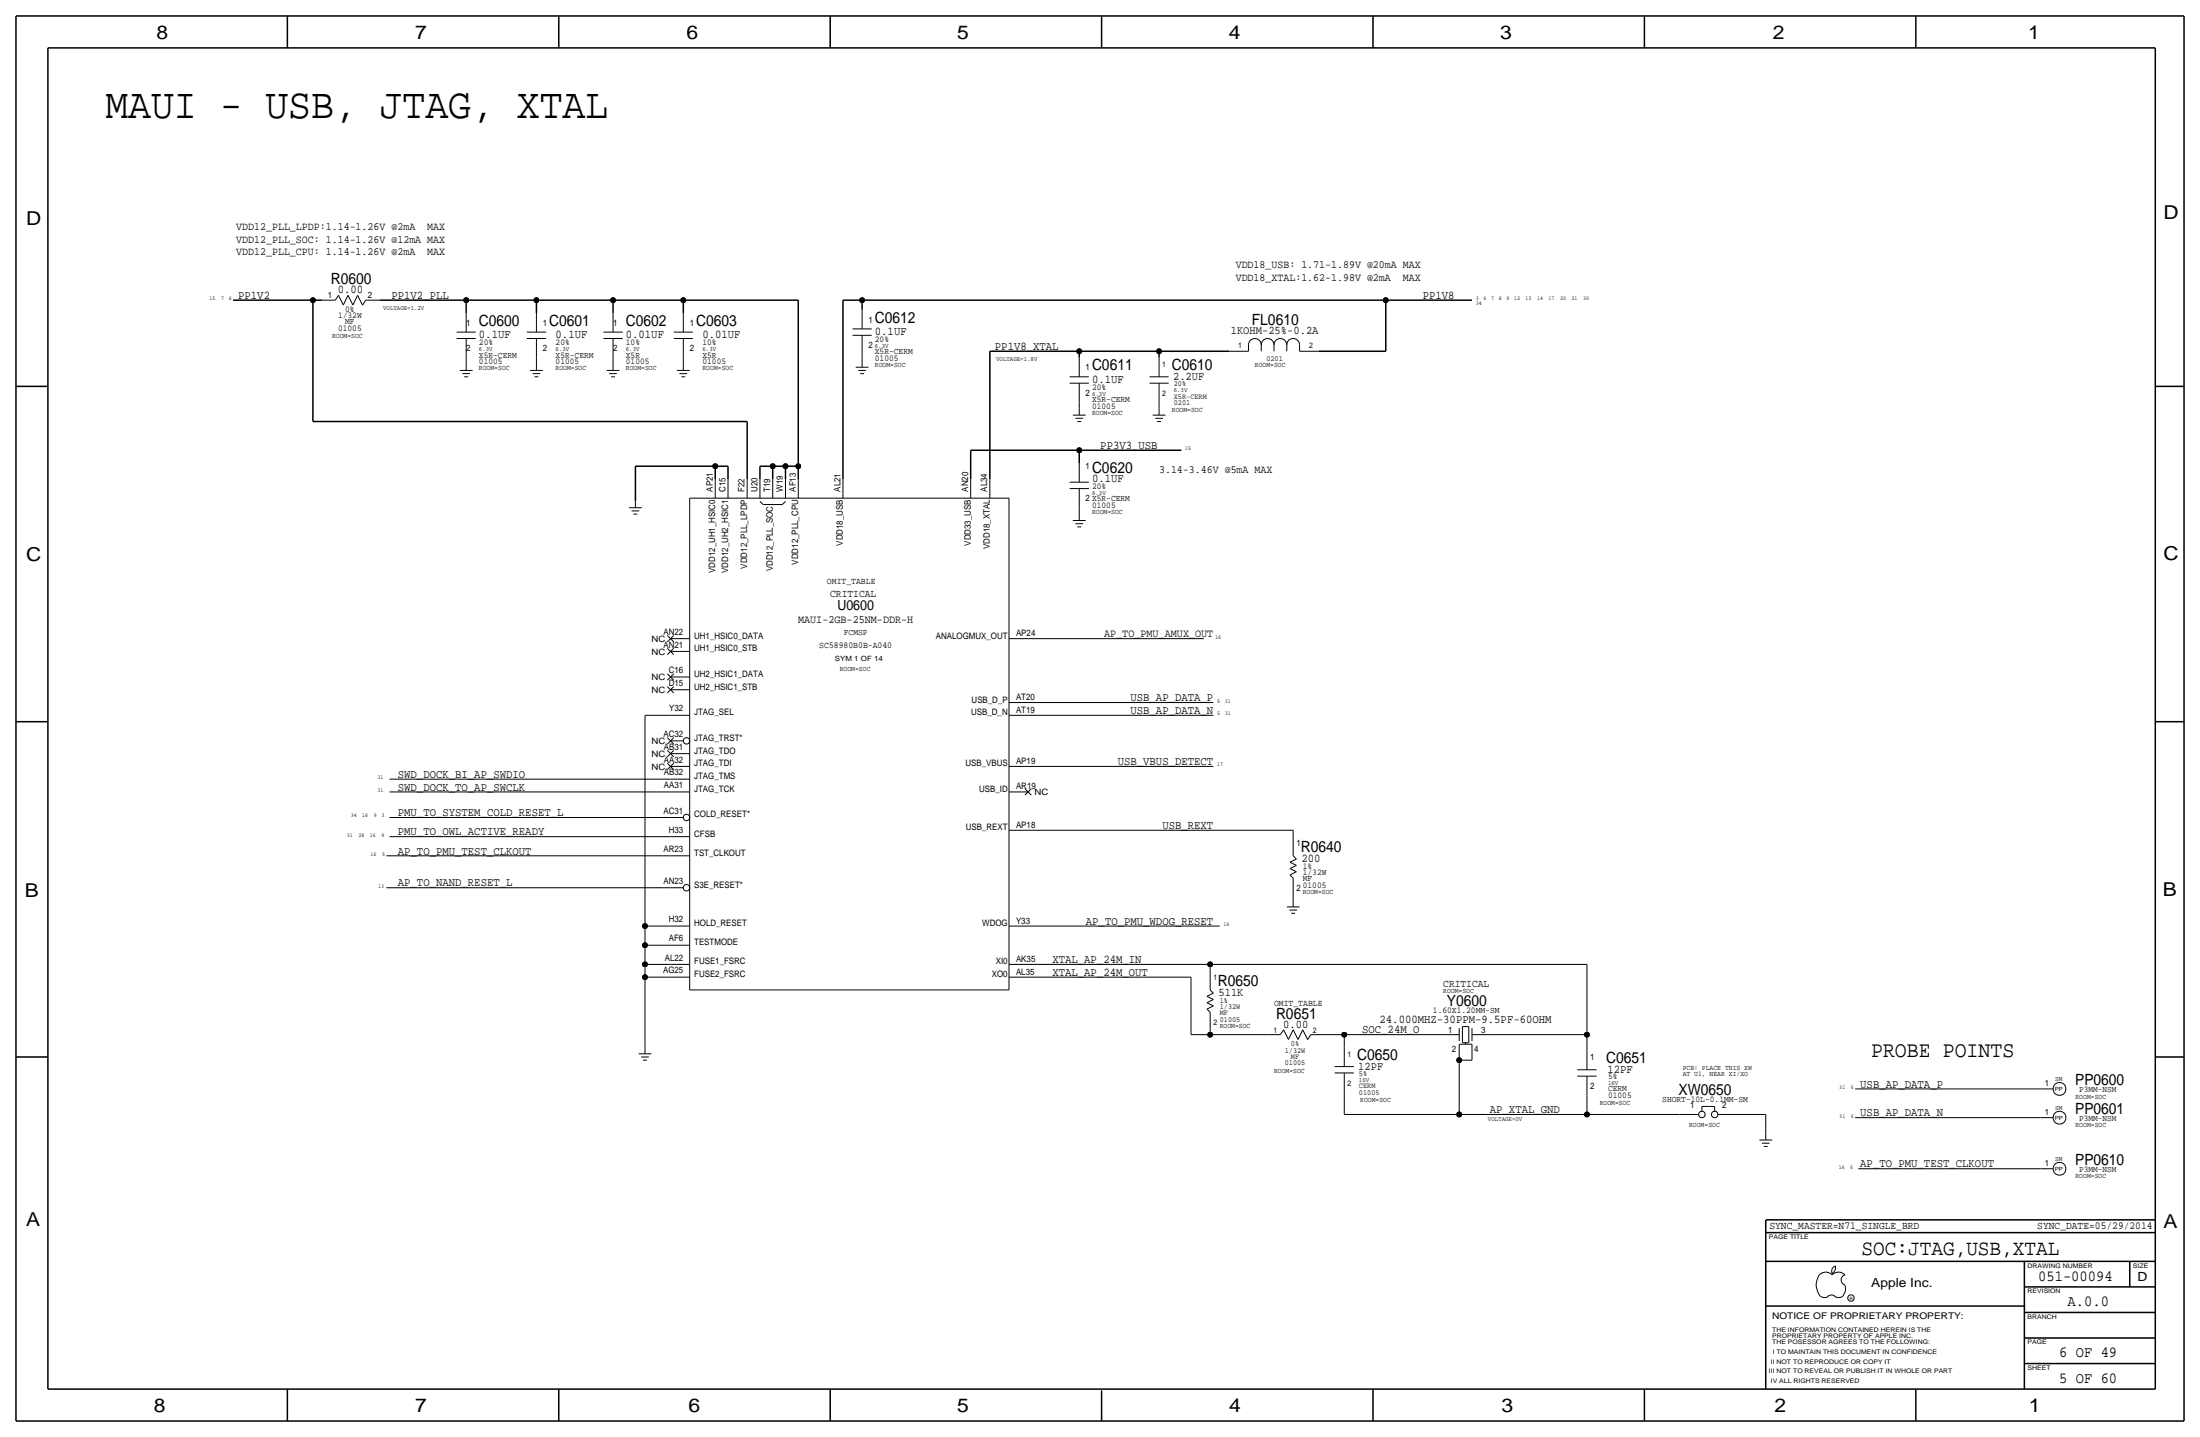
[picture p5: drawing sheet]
<svg xmlns="http://www.w3.org/2000/svg" width="875mm" height="572mm" viewBox="0 0 875 572" stroke-linecap="round" stroke-linejoin="round" font-family="sans-serif">
<g fill="none" stroke="#000" stroke-width=".4">
<path d="M128.3 119.4h5zM134.6 117.4l-1.3 2zM134.6 117.5l2 3.8zM138.4 117.4l-1.8 3.9zM138.4 117.5l2 3.8zM142.2 117.4l-1.8 3.9zM142.2 117.5l2 3.8zM145.4 119.4l-1.2 2zM145.4 119.4h5.7zM181.6 132.1h7.6zM181.6 134.6h7.6zM185.4 124.5v7.6z"/>
<path d="M185.4 134.6v7.6zM209.5 134.6h7.7zM209.5 132.1h7.7zM213.4 124.5v7.6zM213.4 134.6v7.6zM240 134.6h7.6zM240 132.1h7.7zM243.8 124.5v7.6zM243.8 134.6v7.6zM268 132.1h7.6zM268 134.6h7.6zM271.8 124.5v7.6z"/>
<path d="M271.8 134.6v7.6zM339.1 133.4h7.6zM339.1 130.8h7.6zM342.9 123.2v7.6zM342.9 133.3v7.7zM488.9 139.7h7.7zM496.6 137.2v2.5zM496.6 137.2a2.54 2.54 0 0 1 2.5-2.6 2.54 2.54 0 0 1 2.5 2.6 2.54 2.54 0 0 1 2.6-2.6 2.54 2.54 0 0 1 2.5 2.6 2.54 2.54 0 0 1 2.6-2.6 2.54 2.54 0 0 1 2.5 2.6 2.54 2.54 0 0 1 2.5-2.6 2.54 2.54 0 0 1 2.6 2.6M501.6 137.2v2.5zM506.7 137.2v2.5zM511.8 137.2v2.5zM516.9 137.2v2.5z"/>
<path d="M516.9 139.7h7.6zM182.9 147.3h5.1zM183.9 148.6h3zM184.7 149.9h1.5zM185.4 142.2v2.6zM185.4 144.8v2.5zM210.8 147.3h5.1zM211.8 148.6h3.1zM212.6 149.9h1.5zM213.4 142.2v2.6zM213.4 144.8v2.5zM241.3 147.3h5.1z"/>
<path d="M242.3 148.6h3.1zM243.1 149.9h1.5zM243.8 142.2v2.6zM243.8 144.8v2.5zM269.2 147.3h5.1zM270.3 148.6h3zM271 149.9h1.5zM271.8 142.2v2.6zM271.8 144.8v2.5zM340.4 146.1h5zM341.4 147.3h3zM342.1 148.6h1.6z"/>
<path d="M342.9 141v2.5zM342.9 143.5v2.6zM425.4 152.4h7.7zM425.4 149.9h7.7zM429.3 142.2v7.7zM429.3 152.4v7.6zM457.2 152.4h7.6zM457.2 149.9h7.6zM461 142.2v7.7zM461 152.4v7.6zM426.7 165.1h5.1zM427.7 166.4h3.1z"/>
<path d="M428.5 167.6h1.5zM429.3 160v2.6zM429.3 162.6v2.5zM458.5 165.1h5zM459.5 166.4h3zM460.2 167.6h1.6zM461 160v2.6zM461 162.6v2.5zM252.7 199.4v2.5zM274.3 198.1h127zM274.3 198.1v195.6zM284.5 190.5v7.6z"/>
<path d="M289.6 190.5v7.6zM297.2 190.5v7.6zM302.3 199.4l1.2 1.3zM302.3 190.5v7.6zM307.3 190.5v7.6zM312.4 190.5v7.6zM312.4 199.4l-1.3 1.3zM317.5 190.5v7.6zM335.3 190.5v7.6zM386.1 190.5v7.6zM393.7 190.5v7.6zM401.3 198.1v195.6z"/>
<path d="M425.4 194.3h7.7zM425.4 191.8h7.7zM429.3 184.2v7.6zM429.3 194.3v7.6zM250.2 201.9h5.1zM251.2 203.2h3.1zM252 204.5h1.5zM303.5 200.7h7.7zM426.7 207h5.1zM427.7 208.3h3.1zM428.5 209.6h1.5zM429.3 201.9v2.6z"/>
<path d="M429.3 204.5v2.5zM265.4 257.8l2.6 2.5zM265.4 255.3l2.6-2.6zM265.4 252.7l2.6 2.6zM266.7 254h7.6zM266.7 259.1h7.6zM401.3 254h7.6zM408.9 254h69.9zM265.4 275.6l2.6-2.5zM265.4 273.1l2.6 2.5zM265.4 270.5l2.6-2.5zM265.4 268l2.6 2.5z"/>
<path d="M265.4 260.4l2.6-2.6zM266.7 269.2h7.6zM266.7 274.3h7.6zM401.3 279.4h7.6zM408.9 279.4h73.7zM256.5 284.5v83.8zM256.5 284.5h10.2zM265.4 298.5l2.6 2.5zM265.4 295.9l2.6-2.5zM265.4 293.4l2.6 2.5zM266.7 294.6h5zM266.7 299.7h7.6z"/>
<path d="M266.7 284.5h7.6zM401.3 284.5h7.6zM408.9 284.5h73.7zM154.9 309.9h111.8zM154.9 315h111.8zM265.4 306.1l2.6-2.6zM265.4 303.5l2.6 2.6zM265.4 301l2.6-2.5zM266.7 315h7.6zM266.7 309.9h7.6zM266.7 304.8h7.6zM401.3 315h7.6z"/>
<path d="M401.3 304.8h7.6zM407.7 316.2l2.5-2.5zM407.7 313.7l2.5 2.5zM408.9 304.8h73.7zM154.9 325.1h111.8zM154.9 332.7h111.8zM266.7 325.1h5zM266.7 332.7h7.6zM401.3 330.2h7.6zM408.9 330.2h105.4zM514.3 330.2v2.5zM514.3 332.7v7.7z"/>
<path d="M153.7 353.1h113zM153.7 340.4h113zM266.7 353.1h5.1zM266.7 340.4h7.6zM513.1 342.9l2.5-1.3zM513.1 348l2.5-1.3zM513.1 345.4l2.5-1.2zM513.1 348l1.3 1.3zM513.1 345.4l2.5 1.3zM513.1 342.9l2.5 1.3zM514.3 340.4l1.3 1.2zM514.3 355.6v2.5z"/>
<path d="M514.3 349.2v6.4zM514.3 358.1v2.6zM256.5 375.9h10.2zM256.5 375.9v7.6zM256.5 368.3v7.6zM256.5 368.3h10.2zM266.7 368.3h7.6zM266.7 375.9h7.6zM401.3 368.3h7.6zM408.9 368.3h76.2zM511.8 360.7h5.1zM512.8 362h3.1z"/>
<path d="M513.6 363.2h1.5zM256.5 388.6h10.2zM256.5 383.5h10.2zM256.5 383.5v5.1zM256.5 388.6v28zM266.7 383.5h7.6zM266.7 388.6h7.6zM274.3 393.7h127zM401.3 388.6h7.6zM401.3 383.5h7.6zM408.9 388.6h64.8zM408.9 383.5h72.4z"/>
<path d="M473.7 388.6v22.9zM480.1 396.2l2.5-1.2zM480.1 398.8l2.5-1.3zM480.1 398.8l2.5 1.2zM480.1 396.2l2.5 1.3zM481.3 383.5h149.9zM481.3 393.7l1.3 1.3zM481.3 383.5v2.6zM481.3 386.1v7.6zM631.2 383.5v28zM254 419.1h5.1zM256.5 416.6v2.5z"/>
<path d="M473.7 411.5h7.6zM480.1 401.3l2.5-1.2zM480.1 401.3l1.2 1.3zM481.3 411.5h22.9zM481.3 408.9v2.6zM481.3 402.6v6.3zM504.2 411.5h5.1zM510.5 409.5l2 3.9zM510.5 409.5l-1.2 2zM514.3 409.5l-1.8 3.9zM514.3 409.5l2 3.9zM518.2 409.5l-1.9 3.9z"/>
<path d="M518.2 409.5l1.9 3.9zM521.4 411.5h5.6zM521.4 411.5l-1.3 2zM527 411.5h7.7zM534.7 411.5h38.1zM534.7 411.5v5.1zM534.7 416.6v7.6zM572.8 411.5h7.6zM580.4 419.1v2.5zM580.4 415.3v3.8zM580.4 408.9v5.1zM580.4 415.3h5.1z"/>
<path d="M581.7 408.3v6.4zM581.7 408.3h2.5zM581.7 414.7h2.5zM582.9 414.7v.6zM584.2 408.3v6.4zM585.5 411.5h7.6zM585.5 419.1v2.5zM585.5 415.3v3.8zM585.5 408.9v5.1zM593.1 411.5h38.1zM631.2 411.5v6.3zM631.2 417.8v7.6z"/>
<path d="M255 420.4h3.1zM255.8 421.6h1.5zM530.9 426.7h7.6zM530.9 424.2h7.6zM534.7 434.3v8.9zM534.7 426.7v7.6zM580.4 421.6v21.6zM580.4 421.6h5.1zM627.4 428h7.6zM627.4 425.5h7.6zM631.2 435.6v7.6zM631.2 428v7.6z"/>
<path d="M737.9 433.1h73.6zM811.5 433.1h5.1zM534.7 443.2h45.7zM580.4 443.2h50.8zM631.2 443.2h36.8zM668 443.2h7.6zM676.9 440h5.1zM676.9 440v2zM682 440v2zM683.3 443.2h7.6zM690.9 443.2h11.4zM699.8 453.4h5z"/>
<path d="M700.8 454.7h3zM701.5 455.9h1.6zM702.3 443.2v7.7zM702.3 450.9v2.5zM737.9 444.5h73.6zM811.5 444.5h5.1zM739.1 464.8h72.4zM811.5 464.8h5.1zM724.2 515.6l.4 .2a2.67 2.67 0 0 0 2.6-.2M726.9 515.7a2.09 2.09 0 0 1 3 0M728.7 507a3.5 3.5 0 0 1 5.1 0 2.08 2.08 0 0 0-1.5 2 2.08 2.08 0 0 0 1.5 2M728.7 507a3.6 3.6 0 0 0-3.9-.8 3.6 3.6 0 0 0-2.2 3.3 7.1 7.1 0 0 0 1.5 6.2"/>
<path d="M729 504.2l1-.7a2.79 2.79 0 0 1-1.3 3l-.1-1.4zM729.7 515.6l.5 .2a2.67 2.67 0 0 0 2.5-.2M733.8 511.1a4.5 4.5 0 0 1-1 4.6"/>
<circle cx="273" cy="294.7" r="1.28"/>
<circle cx="273" cy="325.1" r="1.28"/>
<circle cx="273" cy="353.1" r="1.28"/>
<circle cx="819.1" cy="433.1" r="2.56"/>
<circle cx="676.9" cy="443.2" r="1.28"/>
<circle cx="682" cy="443.2" r="1.28"/>
<circle cx="819.1" cy="444.5" r="2.56"/>
<circle cx="819.1" cy="464.8" r="2.56"/>
<circle cx="736.2" cy="516.2" r="1.28"/>
</g>
<g fill="none" stroke="#000" stroke-width=".6" stroke-linecap="butt">
<path d="M6.3 6.4v558.7zM6.4 6.4h862.3zM19 19.1h838.2zM19 19.1v533.4zM114.3 6.4v12.7zM222.2 6.4v12.7zM330.2 6.4v12.7zM438.1 6.4v12.7zM546.1 6.4v12.7zM654 6.4v12.7zM762 6.4v12.7zM857.2 19.1v533.4z"/>
<path d="M868.7 6.4v558.7zM92.7 119.4h31.8zM124.5 119.4v48.2zM124.5 119.4h3.8zM151.1 119.4h34.3zM185.4 119.4h28zM185.4 119.4v5.1zM213.4 119.4h30.4zM213.4 119.4v5.1zM243.8 119.4v5.1zM243.8 119.4h28zM271.8 119.4h45.7z"/>
<path d="M271.8 119.4v5.1zM317.5 119.4v66zM335.3 119.4h7.6zM335.3 119.4v71.1zM342.9 119.4h208.3zM342.9 119.4v3.8zM551.2 119.4v20.3zM551.2 119.4h34.3zM393.7 139.7v50.8zM393.7 139.7h35.6zM429.3 139.7h31.7zM429.3 139.7v2.5z"/>
<path d="M461 139.7h28zM461 139.7v2.5zM524.5 139.7h26.7zM6.3 153.7h12.7zM857.2 153.7h11.5zM124.5 167.6h172.7zM297.2 167.6v22.9zM386.1 179.1v11.4zM386.1 179.1h43.2zM429.3 179.1h40.6zM429.3 179.1v5.1zM252.7 185.4h31.8z"/>
<path d="M252.7 185.4v14zM284.5 185.4h5.1zM284.5 185.4v5.1zM289.6 185.4v5.1zM302.3 185.4h5zM302.3 185.4v5.1zM307.3 185.4h5.1zM307.3 185.4v5.1zM312.4 185.4h5.1zM312.4 185.4v5.1zM317.5 185.4v5.1zM6.3 287h12.7z"/>
<path d="M857.2 287h11.5zM6.3 420.4h12.7zM857.2 420.4h11.5zM702.3 490.2h154.9zM702.3 485.1v5.1zM702.3 490.2v62.3zM702.4 485.1h154.9zM702.3 501.6h154.9zM702.3 519.4h102.9zM805.2 501.6v50.8zM805.2 511.8h52zM847.1 501.6v10.2z"/>
<path d="M805.2 522h52zM805.2 532.1h52zM19 552.5h838.2zM114.3 552.4v12.7zM222.2 552.5v12.7zM330.2 552.5v12.7zM438.1 553v12.1zM546.1 552.5v12.7zM654 552.5v12.7zM762 552.5v12.7zM805.2 542.3h52zM6.4 565.1h862.3z"/>
</g>
<g fill="#000" stroke="#000" stroke-width=".4">
<circle cx="124.5" cy="119.4" r="1.02"/>
<circle cx="185.4" cy="119.4" r="1.02"/>
<circle cx="213.4" cy="119.4" r="1.02"/>
<circle cx="243.8" cy="119.4" r="1.02"/>
<circle cx="271.8" cy="119.4" r="1.02"/>
<circle cx="342.9" cy="119.4" r="1.02"/>
<circle cx="551.2" cy="119.4" r="1.02"/>
<circle cx="429.3" cy="139.7" r="1.02"/>
<circle cx="461" cy="139.7" r="1.02"/>
<circle cx="429.3" cy="179.1" r="1.02"/>
<circle cx="284.5" cy="185.4" r="1.02"/>
<circle cx="307.3" cy="185.4" r="1.02"/>
<circle cx="312.4" cy="185.4" r="1.02"/>
<circle cx="317.5" cy="185.4" r="1.02"/>
<circle cx="256.5" cy="368.3" r="1.02"/>
<circle cx="256.5" cy="375.9" r="1.02"/>
<circle cx="256.5" cy="383.5" r="1.02"/>
<circle cx="256.5" cy="388.6" r="1.02"/>
<circle cx="481.3" cy="383.5" r="1.02"/>
<circle cx="481.3" cy="411.5" r="1.02"/>
<circle cx="534.7" cy="411.5" r="1.02"/>
<circle cx="631.2" cy="411.5" r="1.02"/>
<circle cx="580.4" cy="421.6" r="1.02"/>
<circle cx="580.4" cy="443.2" r="1.02"/>
<circle cx="631.2" cy="443.2" r="1.02"/>
</g>
<text font-size="17" x="41.9" y="47">MAUI - USB, JTAG, XTAL</text>
<text font-size="8.9" x="744.2" y="420.4">PROBE POINTS</text>
<text font-size="8.6" x="740.5" y="499.1">SOC:JTAG,USB,XTAL</text>
<g font-size="7.6">
<text x="62.2" y="15.5">8</text>
<text x="165.1" y="15.5">7</text>
<text x="273.1" y="15.5">6</text>
<text x="380.7" y="15.5">5</text>
<text x="488.7" y="15.5">4</text>
<text x="596.6" y="15.5">3</text>
<text x="705.1" y="15.5">2</text>
<text x="806.7" y="15.5">1</text>
<text x="10.4" y="89.4">D</text>
<text x="860.5" y="87.1">D</text>
<text x="10.4" y="223.3">C</text>
<text x="860.6" y="222.8">C</text>
<text x="9.9" y="356.6">B</text>
<text x="860.3" y="356.4">B</text>
<text x="10.4" y="487.4">A</text>
<text x="860.6" y="488.2">A</text>
<text x="61.2" y="561.6">8</text>
<text x="165.1" y="561.6">7</text>
<text x="273.8" y="561.6">6</text>
<text x="380.7" y="561.6">5</text>
<text x="488.9" y="561.6">4</text>
<text x="597.2" y="561.6">3</text>
<text x="705.9" y="561.6">2</text>
<text x="807" y="561.6">1</text>
</g>
<g font-size="6.2">
<text x="131.6" y="113">R0600</text>
<text x="190.5" y="129.5">C0600</text>
<text x="218.4" y="129.5">C0601</text>
<text x="248.9" y="129.5">C0602</text>
<text x="276.9" y="129.5">C0603</text>
<text x="348" y="128.3">C0612</text>
<text x="497.9" y="129.3">FL0610</text>
<text x="434.3" y="147.3">C0611</text>
<text x="466.1" y="147.3">C0610</text>
<text x="434.3" y="188">C0620</text>
<text x="517.4" y="338.8">R0640</text>
<text x="484.4" y="392.2">R0650</text>
<text x="575.5" y="400">Y0600</text>
<text x="507.5" y="405.1">R0651</text>
<text x="539.8" y="421.6">C0650</text>
<text x="638.8" y="422.9">C0651</text>
<text x="825.4" y="431.5">PP0600</text>
<text x="667.6" y="435.6">XW0650</text>
<text x="825.4" y="443">PP0601</text>
<text x="825.4" y="463.3">PP0610</text>
<text x="810.7" y="509.3">051-00094</text>
<text x="822.3" y="519.4">A.0.0</text>
<text x="819" y="539.7">6 OF 49</text>
<text x="819" y="549.9">5 OF 60</text>
</g>
<text font-size="5.6" x="333.1" y="242.6">U0600</text>
<g font-size="5">
<text x="850.2" y="509.3">D</text>
<text x="744.2" y="511.8">Apple Inc.</text>
</g>
<g font-size="4.7">
<text x="94.7" y="118.9">PP1V2</text>
<text x="134.4" y="116.6">0.00</text>
<text x="155.7" y="118.9">PP1V2_PLL</text>
<text x="565.9" y="118.9">PP1V8</text>
<text x="190.5" y="134.6">0.1UF</text>
<text x="221" y="134.6">0.1UF</text>
<text x="248.9" y="134.6">0.01UF</text>
<text x="279.4" y="134.6">0.01UF</text>
<text x="348" y="133.4">0.1UF</text>
<text x="489.5" y="132.8">1KOHM-25%-0.2A</text>
<text x="395.7" y="139.2">PP1V8_XTAL</text>
<text x="434.3" y="152.4">0.1UF</text>
<text x="466.6" y="151.1">2.2UF</text>
<text x="437.6" y="178.6">PP3V3_USB</text>
<text x="434.3" y="191.8">0.1UF</text>
<text x="449.6" y="278.9">USB_AP_DATA_P</text>
<text x="449.6" y="284">USB_AP_DATA_N</text>
<text x="444.6" y="304.3">USB_VBUS_DETECT</text>
<text x="158.2" y="309.4">SWD_DOCK_BI_AP_SWDIO</text>
<text x="158.2" y="314.5">SWD_DOCK_TO_AP_SWCLK</text>
<text x="158.2" y="324.6">PMU_TO_SYSTEM_COLD_RESET_L</text>
<text x="462.3" y="329.7">USB_REXT</text>
<text x="158.2" y="332.2">PMU_TO_OWL_ACTIVE_READY</text>
<text x="158.2" y="339.9">AP_TO_PMU_TEST_CLKOUT</text>
<text x="517.7" y="342.6">200</text>
<text x="158.2" y="352.6">AP_TO_NAND_RESET_L</text>
<text x="431.9" y="367.8">AP_TO_PMU_WDOG_RESET</text>
<text x="418.6" y="383">XTAL_AP_24M_IN</text>
<text x="418.6" y="388.1">XTAL_AP_24M_OUT</text>
<text x="484.6" y="396">511K</text>
<text x="548.7" y="406.7">24.000MHZ-30PPM-9.5PF-60OHM</text>
<text x="510.4" y="408.7">0.00</text>
<text x="541.8" y="411">SOC_24M_O</text>
<text x="540.3" y="425.5">12PF</text>
<text x="639.3" y="426.7">12PF</text>
<text x="739.9" y="432.6">USB_AP_DATA_P</text>
<text x="592.6" y="442.7">AP_XTAL_GND</text>
<text x="739.9" y="444">USB_AP_DATA_N</text>
<text x="739.9" y="464.3">AP_TO_PMU_TEST_CLKOUT</text>
</g>
<g font-size="4.5">
<text x="317.4" y="247.7">MAUI-2GB-25NM-DDR-H</text>
<text x="439.1" y="253.5">AP_TO_PMU_AMUX_OUT</text>
</g>
<g font-size="4.4">
<text x="94" y="91.4">VDD12_PLL_LPDP:1.14-1.26V @2mA</text>
<text x="169.9" y="91.4">MAX</text>
<text x="94" y="101.6">VDD12_PLL_CPU: 1.14-1.26V @2mA</text>
<text x="94" y="96.5">VDD12_PLL_SOC: 1.14-1.26V @12mA MAX</text>
<text x="169.9" y="101.6">MAX</text>
<text x="491.5" y="106.7">VDD18_USB: 1.71-1.89V @20mA MAX</text>
<text x="491.5" y="111.8">VDD18_XTAL:1.62-1.98V @2mA</text>
<text x="558" y="111.8">MAX</text>
<text x="461" y="188">3.14-3.46V @5mA MAX</text>
</g>
<g font-size="4.3">
<text x="330.2" y="237.5">CRITICAL</text>
<text x="574" y="392.4">CRITICAL</text>
<text x="703.8" y="489">SYNC_MASTER=N71_SINGLE_BRD</text>
<text x="810.3" y="489">SYNC_DATE=05/29/2014</text>
</g>
<text font-size="3.7" x="704.8" y="524.5">NOTICE OF PROPRIETARY PROPERTY:</text>
<g font-size="3.6">
<text x="328.9" y="232.4">OMIT_TABLE</text>
<text x="325.9" y="257.8">SC58980B0B-A040</text>
<text x="506.7" y="400">OMIT_TABLE</text>
</g>
<g font-size="3.5">
<text x="130.3" y="118.6">1</text>
<text x="146.3" y="118.6">2</text>
<text x="137.3" y="124">0%</text>
<text x="134.5" y="131.6">01005</text>
<text x="134.5" y="126.5">1/32W</text>
<text x="137.3" y="129">MF</text>
<text x="185.4" y="129.5">1</text>
<text x="215.9" y="129.5">1</text>
<text x="243.8" y="129.5">1</text>
<text x="274.3" y="129.5">1</text>
<text x="345.4" y="128.3">1</text>
<text x="190.5" y="137.2">20%</text>
<text x="221" y="137.2">20%</text>
<text x="248.9" y="137.2">10%</text>
<text x="279.4" y="137.2">10%</text>
<text x="348" y="135.9">20%</text>
<text x="185.4" y="139.7">2</text>
<text x="190.5" y="142.2">X5R-CERM</text>
<text x="215.9" y="139.7">2</text>
<text x="221" y="142.2">X5R-CERM</text>
<text x="243.8" y="139.7">2</text>
<text x="248.9" y="142.2">X5R</text>
<text x="274.3" y="139.7">2</text>
<text x="279.4" y="142.2">X5R</text>
<text x="345.4" y="138.4">2</text>
<text x="348" y="143.5">01005</text>
<text x="348" y="141">X5R-CERM</text>
<text x="190.5" y="144.8">01005</text>
<text x="221" y="144.8">01005</text>
<text x="248.9" y="144.8">01005</text>
<text x="279.4" y="144.8">01005</text>
<text x="431.8" y="147.3">1</text>
<text x="434.3" y="154.9">20%</text>
<text x="431.8" y="157.5">2</text>
<text x="434.3" y="160">X5R-CERM</text>
<text x="434.3" y="162.6">01005</text>
<text x="431.8" y="186.7">1</text>
<text x="283.5" y="195.6" transform="rotate(-90 283.5 195.6)">AP21</text>
<text x="288.5" y="195.6" transform="rotate(-90 288.5 195.6)">C15</text>
<text x="296.2" y="195.6" transform="rotate(-90 296.2 195.6)">F22</text>
<text x="301.2" y="195.6" transform="rotate(-90 301.2 195.6)">U20</text>
<text x="306.3" y="195.6" transform="rotate(-90 306.3 195.6)">T19</text>
<text x="311.4" y="195.6" transform="rotate(-90 311.4 195.6)">W19</text>
<text x="316.5" y="195.6" transform="rotate(-90 316.5 195.6)">AF13</text>
<text x="334.3" y="195.6" transform="rotate(-90 334.3 195.6)">AL21</text>
<text x="385.1" y="195.6" transform="rotate(-90 385.1 195.6)">AN20</text>
<text x="392.7" y="195.6" transform="rotate(-90 392.7 195.6)">AL34</text>
<text x="434.3" y="194.3">20%</text>
<text x="431.8" y="199.4">2 X5R-CERM</text>
<text x="434.3" y="201.9">01005</text>
<text x="335.3" y="217" transform="rotate(-90 335.3 217)">VDD18_USB</text>
<text x="386.1" y="217" transform="rotate(-90 386.1 217)">VDD33_USB</text>
<text x="393.7" y="218.4" transform="rotate(-90 393.7 218.4)">VDD18_XTAL</text>
<text x="284.5" y="227.9" transform="rotate(-90 284.5 227.9)">VDD12_UH1_HSIC0</text>
<text x="289.6" y="227.9" transform="rotate(-90 289.6 227.9)">VDD12_UH2_HSIC1</text>
<text x="297.2" y="226.1" transform="rotate(-90 297.2 226.1)">VDD12_PLL_LPDP</text>
<text x="307.3" y="227.3" transform="rotate(-90 307.3 227.3)">VDD12_PLL_SOC</text>
<text x="317.5" y="224.5" transform="rotate(-90 317.5 224.5)">VDD12_PLL_CPU</text>
<text x="259.1" y="255.3">NC</text>
<text x="263.9" y="257.6">AN21</text>
<text x="263.9" y="252.5">AN22</text>
<text x="276.1" y="254">UH1_HSIC0_DATA</text>
<text x="335.6" y="252.7">FCMSP</text>
<text x="372.3" y="254">ANALOGMUX_OUT</text>
<text x="404.1" y="253">AP24</text>
<text x="259.1" y="260.3">NC</text>
<text x="276.1" y="259.1">UH1_HSIC0_STB</text>
<text x="266" y="267.7">C16</text>
<text x="276.1" y="269.2">UH2_HSIC1_DATA</text>
<text x="259.1" y="275.6">NC</text>
<text x="259.1" y="270.5">NC</text>
<text x="266" y="272.8">D15</text>
<text x="276.1" y="274.3">UH2_HSIC1_STB</text>
<text x="386.5" y="279.4">USB_D_P</text>
<text x="404.1" y="278.4">AT20</text>
<text x="266.2" y="283">Y32</text>
<text x="276.1" y="284.5">JTAG_SEL</text>
<text x="386.3" y="284.5">USB_D_N</text>
<text x="404.1" y="283.5">AT19</text>
<text x="263.9" y="293.1">AC32</text>
<text x="259.1" y="295.9">NC</text>
<text x="264.1" y="298.2">AB31</text>
<text x="276.1" y="294.6">JTAG_TRST*</text>
<text x="276.1" y="299.7">JTAG_TDO</text>
<text x="259.1" y="301">NC</text>
<text x="264.1" y="303.3">AA32</text>
<text x="276.1" y="304.8">JTAG_TDI</text>
<text x="384" y="304.8">USB_VBUS</text>
<text x="404.1" y="303.8">AP19</text>
<text x="259.1" y="306.1">NC</text>
<text x="264.1" y="308.4">AB32</text>
<text x="276.1" y="309.9">JTAG_TMS</text>
<text x="264.1" y="313.4">AA31</text>
<text x="276.1" y="315">JTAG_TCK</text>
<text x="389.4" y="315">USB_ID</text>
<text x="404.1" y="313.9">AR19</text>
<text x="411.5" y="316.2">NC</text>
<text x="263.9" y="323.6">AC31</text>
<text x="276.1" y="325.1">COLD_RESET*</text>
<text x="404.1" y="329.2">AP18</text>
<text x="266" y="331.2">H33</text>
<text x="276.1" y="332.7">CFSB</text>
<text x="384.2" y="330.2">USB_REXT</text>
<text x="263.9" y="338.8">AR23</text>
<text x="276.1" y="340.4">TST_CLKOUT</text>
<text x="515.6" y="336.5">1</text>
<text x="518.2" y="345.4">1%</text>
<text x="518.2" y="348">1/32W</text>
<text x="263.9" y="351.5">AN23</text>
<text x="276.1" y="353.1">S3E_RESET*</text>
<text x="518.2" y="353.1">01005</text>
<text x="518.2" y="350.5">MF</text>
<text x="515.6" y="354.3">2</text>
<text x="266" y="366.8">H32</text>
<text x="276.1" y="368.3">HOLD_RESET</text>
<text x="390.7" y="368.3">WDOG</text>
<text x="404.1" y="367.3">Y33</text>
<text x="266" y="374.4">AF6</text>
<text x="276.1" y="375.9">TESTMODE</text>
<text x="264.4" y="382">AL22</text>
<text x="276.1" y="383.5">FUSE1_FSRC</text>
<text x="396.1" y="383.5">XI0</text>
<text x="404.1" y="382.5">AK35</text>
<text x="263.7" y="387.1">AG25</text>
<text x="276.1" y="388.6">FUSE2_FSRC</text>
<text x="394.5" y="388.6">XO0</text>
<text x="404.1" y="387.6">AL35</text>
<text x="569.9" y="402.8">1.60X1.20MM-SM</text>
<text x="576" y="410.7">1</text>
<text x="589.2" y="410.7">3</text>
<text x="577.5" y="418.3">2</text>
<text x="586.4" y="418.3">4</text>
<text x="632.5" y="421.6">1</text>
<text x="639.6" y="429.3">5%</text>
<text x="632.5" y="433.1">2</text>
<text x="639.6" y="434.1">CERM</text>
<text x="639.6" y="436.6">01005</text>
<text x="813.4" y="432.1">1</text>
<text x="827" y="434.3">P3MM-NSM</text>
<text x="661.2" y="438.1">SHORT-10L-0.1MM-SM</text>
<text x="672.2" y="440.7">1</text>
<text x="684.9" y="440.7">2</text>
<text x="813.4" y="443.5">1</text>
<text x="827" y="445.8">P3MM-NSM</text>
<text x="813.4" y="463.8">1</text>
<text x="827" y="466.1">P3MM-NSM</text>
</g>
<g font-size="3.1">
<text x="492.5" y="138.4">1</text>
<text x="503.7" y="143.8">0201</text>
<text x="520.7" y="138.4">2</text>
<text x="462.3" y="146.1">1</text>
<text x="466.9" y="153.7">20%</text>
<text x="462.3" y="157.5">2</text>
<text x="466.9" y="158.5">X5R-CERM</text>
<text x="466.9" y="161">0201</text>
<text x="482.6" y="389.9">1</text>
<text x="485.1" y="398.8">1%</text>
<text x="485.1" y="401.3">1/32W</text>
<text x="482.6" y="407.7">2</text>
<text x="485.1" y="406.4">01005</text>
<text x="485.1" y="403.9">MF</text>
<text x="506.5" y="410.7">1</text>
<text x="522.2" y="410.7">2</text>
<text x="511" y="418.6">1/32W</text>
<text x="513.5" y="416.1">0%</text>
<text x="511" y="423.7">01005</text>
<text x="513.5" y="421.1">MF</text>
<text x="535.9" y="420.4">1</text>
<text x="535.9" y="431.8">2</text>
<text x="540.5" y="428">5%</text>
<text x="540.5" y="432.8">CERM</text>
<text x="540.5" y="435.4">01005</text>
</g>
<g font-size="2.9">
<text x="132.1" y="134.6">ROOM=SOC</text>
<text x="190.5" y="147.3">ROOM=SOC</text>
<text x="221" y="147.3">ROOM=SOC</text>
<text x="248.9" y="147.3">ROOM=SOC</text>
<text x="279.4" y="147.3">ROOM=SOC</text>
<text x="348" y="146">ROOM=SOC</text>
<text x="499.1" y="146">ROOM=SOC</text>
<text x="434.3" y="165.1">ROOM=SOC</text>
<text x="466.1" y="163.8">ROOM=SOC</text>
<text x="434.3" y="204.5">ROOM=SOC</text>
<text x="332.1" y="262.9">SYM 1 OF 14</text>
<text x="334" y="266.7">ROOM=SOC</text>
<text x="518.2" y="355.6">ROOM=SOC</text>
<text x="574" y="395">ROOM=SOC</text>
<text x="485.1" y="408.9">ROOM=SOC</text>
<text x="669.3" y="425.5">PCB: PLACE THIS XW</text>
<text x="506.7" y="426.7">ROOM=SOC</text>
<text x="669.3" y="428">AT U1, NEAR XI/XO</text>
<text x="825.5" y="436.9">ROOM=SOC</text>
<text x="541" y="438.2">ROOM=SOC</text>
<text x="636.3" y="439.4">ROOM=SOC</text>
<text x="671.8" y="448.3">ROOM=SOC</text>
<text x="825.5" y="448.3">ROOM=SOC</text>
<text x="825.5" y="468.6">ROOM=SOC</text>
</g>
<g font-size="2.8">
<text x="817.4" y="430">SM</text>
<text x="817.4" y="441.5">SM</text>
<text x="817.4" y="461.8">SM</text>
</g>
<g font-size="2.6">
<text x="152.4" y="123.2">VOLTAGE=1.2V</text>
<text x="190.5" y="139.7">6.3V</text>
<text x="221" y="139.7">6.3V</text>
<text x="248.9" y="139.7">6.3V</text>
<text x="279.4" y="139.7">6.3V</text>
<text x="348" y="138.4">6.3V</text>
<text x="396.2" y="143.5">VOLTAGE=1.8V</text>
<text x="466.9" y="156">6.3V</text>
<text x="434.3" y="157.5">6.3V</text>
<text x="434.3" y="196.8">6.3V</text>
<text x="540.5" y="430.3">16V</text>
<text x="639.6" y="431.5">16V</text>
<text x="591.8" y="445.8">VOLTAGE=0V</text>
</g>
<g font-size="2.5">
<text x="703.6" y="492.8">PAGE TITLE</text>
<text x="806.5" y="504.2">DRAWING NUMBER</text>
<text x="848.4" y="504.2">SIZE</text>
<text x="806.5" y="514.4">REVISION</text>
<text x="806.5" y="524.5">BRANCH</text>
<text x="704.8" y="532.1">PROPRIETARY PROPERTY OF APPLE INC.</text>
<text x="704.8" y="529.6">THE INFORMATION CONTAINED HEREIN IS THE</text>
<text x="704.8" y="534.7">THE POSESSOR AGREES TO THE FOLLOWING:</text>
<text x="705.1" y="538.5">I TO MAINTAIN THIS DOCUMENT IN CONFIDENCE</text>
<text x="806.5" y="534.7">PAGE</text>
<text x="704.3" y="542.3">II NOT TO REPRODUCE OR COPY IT</text>
<text x="806.5" y="544.8">SHEET</text>
<text x="703.6" y="546.1">III NOT TO REVEAL OR PUBLISH IT IN WHOLE OR PART</text>
<text x="704.3" y="549.9">IV ALL RIGHTS RESERVED</text>
</g>
<g font-size="2.3">
<text x="83.4" y="119.4">15</text>
<text x="87.9" y="119.4">7</text>
<text x="91" y="119.4">6</text>
<text x="587" y="119.4">3</text>
<text x="590" y="119.4">6</text>
<text x="593.1" y="119.4">7</text>
<text x="596.1" y="119.4">8</text>
<text x="599.2" y="119.4">9</text>
<text x="602.2" y="119.4">12</text>
<text x="606.8" y="119.4">13</text>
<text x="611.4" y="119.4">14</text>
<text x="615.9" y="119.4">17</text>
<text x="620.5" y="119.4">20</text>
<text x="625.1" y="119.4">21</text>
<text x="629.7" y="119.4">30</text>
<text x="587" y="121.2">34</text>
<text x="471.4" y="179.1">15</text>
<text x="483.4" y="254">16</text>
<text x="484.1" y="279.4">5</text>
<text x="487.2" y="279.4">31</text>
<text x="484.1" y="284.5">5</text>
<text x="487.2" y="284.5">31</text>
<text x="484.1" y="304.8">17</text>
<text x="150.1" y="309.9">31</text>
<text x="150.1" y="315">31</text>
<text x="139.5" y="325.1">34</text>
<text x="144.1" y="325.1">16</text>
<text x="148.6" y="325.1">9</text>
<text x="151.7" y="325.1">3</text>
<text x="138" y="332.7">31</text>
<text x="142.5" y="332.7">28</text>
<text x="147.1" y="332.7">16</text>
<text x="151.7" y="332.7">9</text>
<text x="147.4" y="340.4">16</text>
<text x="151.9" y="340.4">5</text>
<text x="150.4" y="353.1">13</text>
<text x="486.7" y="368.3">16</text>
<text x="731.6" y="433.1">31</text>
<text x="736.1" y="433.1">5</text>
<text x="817.2" y="433.8">PP</text>
<text x="731.6" y="444.5">31</text>
<text x="736.1" y="444.5">5</text>
<text x="817.2" y="445.3">PP</text>
<text x="731.3" y="464.8">16</text>
<text x="735.9" y="464.8">5</text>
<text x="817.2" y="465.6">PP</text>
</g>
<text font-size="1.8" x="735.6" y="516.9">R</text>
</svg>
